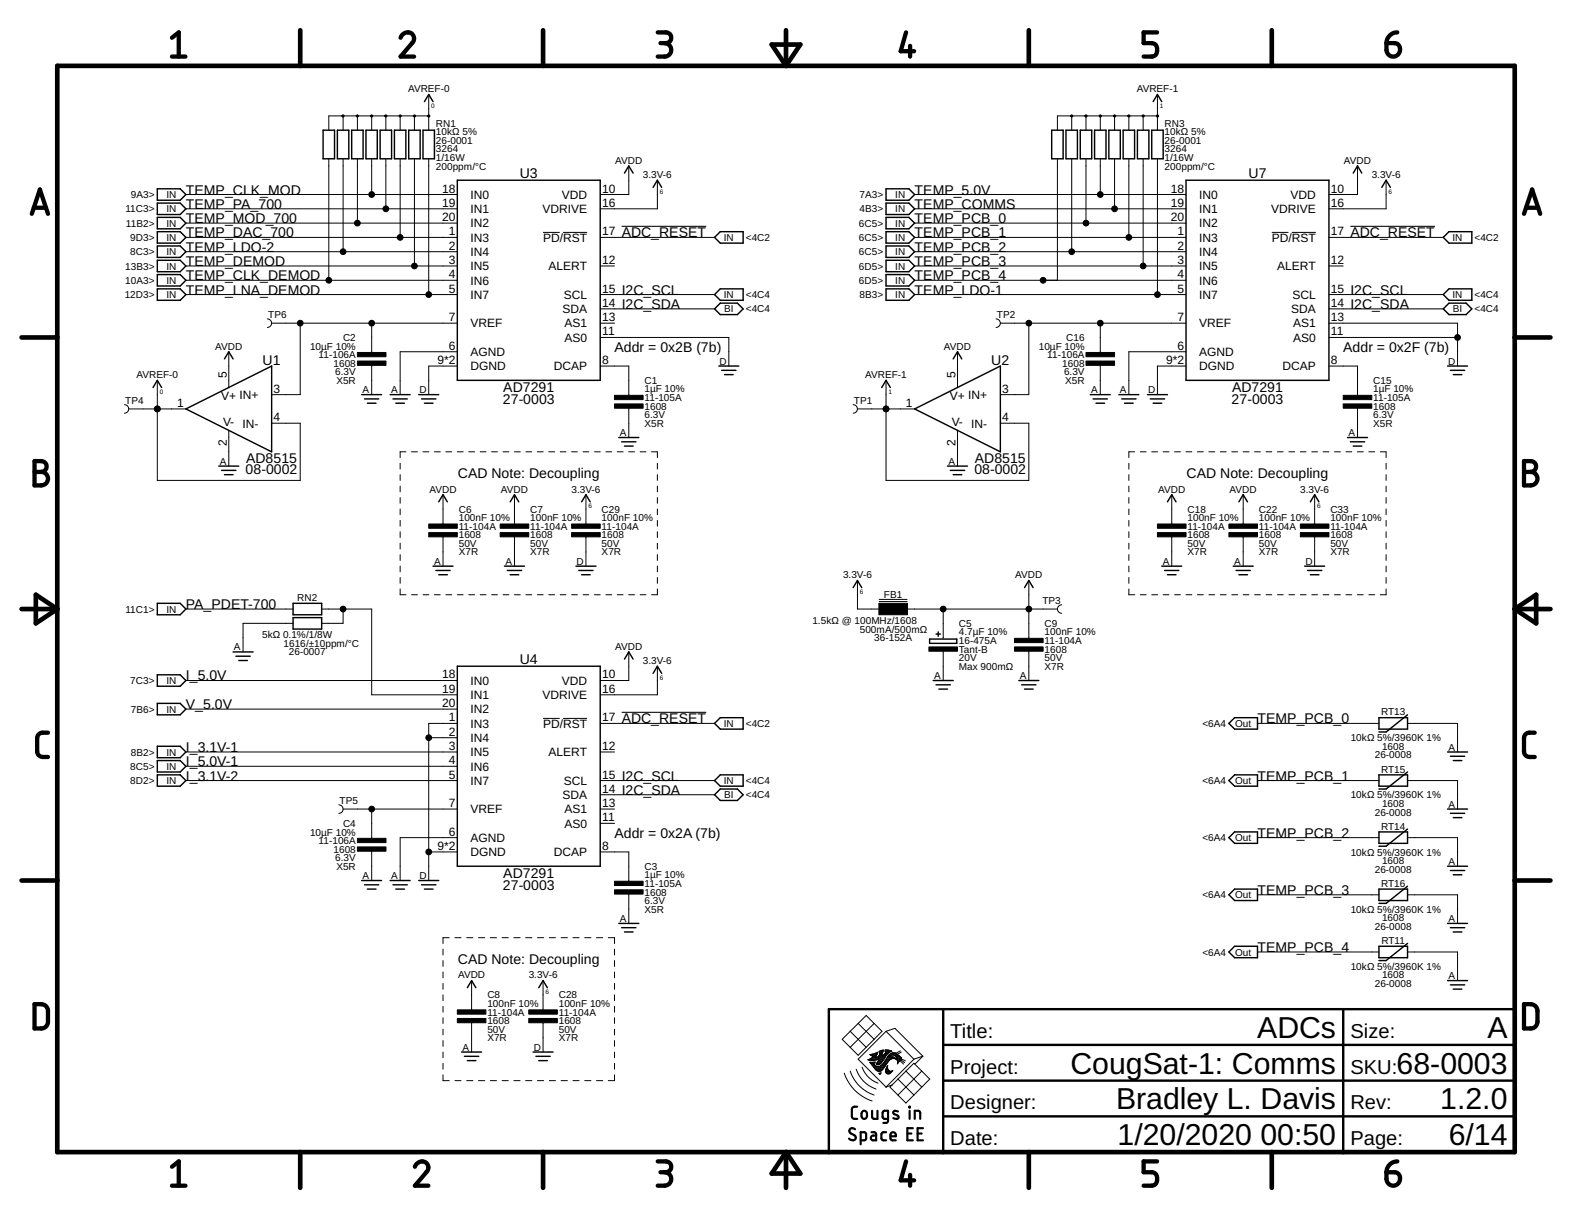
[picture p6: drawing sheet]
<svg xmlns="http://www.w3.org/2000/svg" width="279mm" height="216mm" viewBox="0 0 279 216" stroke-linecap="round" stroke-linejoin="round" font-family="sans-serif">
<g fill="none" stroke="#000" stroke-width=".18">
<path d="M76.2 16.8v6.3M205.7 16.8v6.3M33 34.6h48.3M33 37.1h48.3M33 39.6h48.3M58.4 28.2v21.6M61 20.6v2.5M61 28.2v16.5M63.5 20.6v2.5M63.5 28.2v11.4M66.1 20.6v2.5M66.1 28.2v6.4"/>
<path d="M68.6 20.6v2.5M68.6 28.2v8.9M71.1 20.6v2.5M71.1 28.2v14M73.7 20.6v2.5M73.7 28.2v19.1M76.2 28.2v24.1M76.2 20.6h-17.8v2.5M111.8 29.5v5.1h-5.1M116.8 32v5.1h-10.1M162.6 34.6h48.2M162.6 37.1h48.2"/>
<path d="M162.6 39.6h48.2M187.9 28.2v21.6M190.5 20.6v2.5M190.5 28.2v16.5M193 20.6v2.5M193 28.2v11.4M195.6 20.6v2.5M195.6 28.2v6.4M198.1 20.6v2.5M198.1 28.2v8.9M200.6 20.6v2.5M200.6 28.2v14"/>
<path d="M203.2 20.6v2.5M203.2 28.2v19.1M205.7 20.6h-17.8v2.5M205.7 28.2v24.1M241.3 29.5v5.1h-5.1M246.4 32v5.1h-10.2M33 42.2h48.3M33 44.7h48.3M33 47.3h48.3M33 49.8h48.3M33 52.3h48.3M47.5 56.7a.76 .76 0 0 1 .8 .7 .76 .76 0 0 1-.8 .8"/>
<path d="M48.3 57.4h33M53.4 57.4v12.7h-5.1M66.1 57.4v5.2M96.5 41.3h3M100.1 41.3h4.3M106.7 57.4h2.5M106.7 42.2h20.3M106.7 47.3h2.5M106.7 52.3h20.3M106.7 54.9h20.3M106.7 60h22.8v5M162.6 42.2h48.2"/>
<path d="M162.6 44.7h48.2M162.6 47.3h48.2M162.6 49.8h48.2M162.6 52.3h48.2M177 56.7a.76 .76 0 0 1 .8 .7 .76 .76 0 0 1-.8 .8M177.8 57.4h33M182.9 57.4v12.7h-5.1M195.6 57.4v5.2M226 41.3h3M229.6 41.3h4.3M236.2 57.4h22.9v7.6M236.2 42.2h20.3"/>
<path d="M236.2 47.3h2.5M236.2 52.3h20.3M236.2 54.9h20.3M236.2 60h22.9M22.1 71.9a.76 .76 0 0 1 .8 .8 .76 .76 0 0 1-.8 .7M22.9 72.7h10.1M28 67.6v17.8h25.4v-10.2h-5.1M40.7 62.5v6.4M40.7 76.5v6.3M66.1 64.9v5.2M81.3 62.5h-10.2v7.6M81.3 65h-5.1v5.1"/>
<path d="M106.7 65h5.1v5.3M111.8 72.5v5.2M151.6 71.9a.76 .76 0 0 1 .8 .8 .76 .76 0 0 1-.8 .7M152.4 72.7h10.2M157.5 67.6v17.8h25.4v-10.2h-5.1M170.2 62.5v6.4M170.2 76.5v6.3M195.6 64.9v5.2M210.8 62.5h-10.2v7.6M210.8 65h-5.1v5.1M236.2 65h5.1v5.3M241.3 72.5v5.2"/>
<path d="M71.1 82.3v1.1M71.1 84.3v1.1M71.1 86.4v1M71.1 88.4v1M71.1 90.4v1.1M71.1 92.5v1M71.1 94.5v1M71.1 96.5v1.1M71.1 98.6v1M72.2 80.3h-1.1v1M73.2 80.3h1M75.2 80.3h1"/>
<path d="M77.2 80.3h1.1M78.7 87.9v5.2M78.7 95.4v5.2M79.2 80.3h1.1M81.3 80.3h1M83.3 80.3h1M85.3 80.3h1.1M87.4 80.3h1M89.4 80.3h1M91.4 80.3h1.1M91.4 87.9v5.2M91.4 95.4v5.2"/>
<path d="M93.5 80.3h1M95.5 80.3h1M97.5 80.3h1.1M99.6 80.3h1M101.6 80.3h1M103.6 80.3h1M104.1 87.9v5.2M104.1 95.4v5.2M105.7 80.3h1M107.7 80.3h1M109.7 80.3h1M111.7 80.3h1.1"/>
<path d="M113.8 80.3h1M115.8 80.3h1v1M116.8 82.3v1.1M116.8 84.3v1.1M116.8 86.4v1M116.8 88.4v1M116.8 90.4v1.1M116.8 92.5v1M116.8 94.5v1M116.8 96.5v1.1M116.8 98.6v1M200.6 82.3v1.1"/>
<path d="M200.6 84.3v1.1M200.6 86.4v1M200.6 88.4v1M200.6 90.4v1.1M200.6 92.5v1M200.6 94.5v1M200.6 96.5v1.1M200.6 98.6v1M201.7 80.3h-1.1v1M202.7 80.3h1M204.7 80.3h1M206.7 80.3h1.1"/>
<path d="M208.3 87.9v5.2M208.3 95.4v5.2M208.8 80.3h1M210.8 80.3h1M212.8 80.3h1.1M214.9 80.3h1M216.9 80.3h1M218.9 80.3h1.1M221 80.3h1M221 87.9v5.2M221 95.4v5.2M223 80.3h1"/>
<path d="M225 80.3h1M227.1 80.3h1M229.1 80.3h1M231.1 80.3h1M233.2 80.3h1M233.7 87.9v5.2M233.7 95.4v5.2M235.2 80.3h1M237.2 80.3h1M239.2 80.3h1.1M241.3 80.3h1M243.3 80.3h1"/>
<path d="M245.3 80.3h1.1v1M246.4 82.3v1.1M246.4 84.3v1.1M246.4 86.4v1M246.4 88.4v1M246.4 90.4v1.1M246.4 92.5v1M246.4 94.5v1M246.4 96.5v1.1M246.4 98.6v1M33 108.2h19.1M52.1 110.8h-8.9v5"/>
<path d="M57.2 108.2h8.9v15.3h15.2M61 108.2v2.6h-3.8M71.1 104.6v1.1h1.1M71.1 100.6v1M71.1 102.6v1.1M73.2 105.7h1M75.2 105.7h1M77.2 105.7h1.1M79.2 105.7h1.1M81.3 105.7h1M83.3 105.7h1M85.3 105.7h1.1"/>
<path d="M87.4 105.7h1M89.4 105.7h1M91.4 105.7h1.1M93.5 105.7h1M95.5 105.7h1M97.5 105.7h1.1M99.6 105.7h1M101.6 105.7h1M103.6 105.7h1M105.7 105.7h1M107.7 105.7h1M109.7 105.7h1"/>
<path d="M111.7 105.7h1.1M111.8 115.8v5.1h-5.1M113.8 105.7h1M116.8 104.6v1.1h-1M116.8 100.6v1M116.8 102.6v1.1M116.8 118.4v5.1h-10.1M152.4 103.1v5.1h3.8M156.3 106.9h4.9M156.3 106.5h4.9M161.3 108.2h26.6M167.6 108.2v5.2"/>
<path d="M167.6 115.7v5.2M182.9 103.1v10.3M182.9 115.7v5.2M188.7 107.5a.76 .76 0 0 0-.8 .7 .76 .76 0 0 0 .8 .8M200.6 104.6v1.1h1.1M200.6 100.6v1M200.6 102.6v1.1M202.7 105.7h1M204.7 105.7h1M206.7 105.7h1.1M208.8 105.7h1M210.8 105.7h1"/>
<path d="M212.8 105.7h1.1M214.9 105.7h1M216.9 105.7h1M218.9 105.7h1.1M221 105.7h1M223 105.7h1M225 105.7h1M227.1 105.7h1M229.1 105.7h1M231.1 105.7h1M233.2 105.7h1M235.2 105.7h1"/>
<path d="M237.2 105.7h1M239.2 105.7h1.1M241.3 105.7h1M243.3 105.7h1M246.4 104.6v1.1h-1.1M246.4 100.6v1M246.4 102.6v1.1M33 120.9h48.3M33 126h48.3M33 133.6h48.3M33 136.2h48.3M33 138.7h48.3"/>
<path d="M76.2 131.1h5.1M81.3 128.5h-5.1v28M96.5 127.7h3M100.1 127.7h4.3M106.7 128.5h20.3M106.7 133.6h2.5M106.7 138.7h20.3M223.5 128.5h21.6M223.5 138.7h21.6M250.2 128.5h8.9v5.1M250.2 138.7h8.9v5.1M60.2 143a.76 .76 0 0 1 .8 .8 .76 .76 0 0 1-.8 .7"/>
<path d="M61 143.8h20.3M66.1 143.8v5.2M66.1 151.3v5.2M76.2 151.4h5.1M81.3 148.8h-10.2v7.7M106.7 151.4h5.1v5.2M106.7 143.8h2.5M106.7 141.2h20.3M106.7 146.3h2.5M111.8 158.9v5.2M223.5 148.8h21.6M223.5 159h21.6"/>
<path d="M250.2 148.8h8.9v5.1M250.2 159h8.9v5.1M78.7 168.7v1M78.7 170.7v1M78.7 172.7v1.1M78.7 174.8v1M78.7 176.8v1M78.7 178.8v1.1M79.8 166.6h-1.1v1.1M80.9 166.6h1M83 166.6h1.1M83.8 174.2v5.3"/>
<path d="M85 166.6h1.1M87.1 166.6h1.1M89.2 166.6h1.1M91.3 166.6h1.1M93.4 166.6h1.1M95.5 166.6h1.1M96.5 174.2v5.3M97.6 166.6h1.1M99.7 166.6h1.1M101.8 166.6h1.1M103.9 166.6h1.1M106 166.6h1.1"/>
<path d="M108.1 166.6h1.1v1.1M109.2 168.7v1M109.2 170.7v1M109.2 172.7v1.1M109.2 174.8v1M109.2 176.8v1M109.2 178.8v1.1M223.5 169.2h21.6M250.2 169.2h8.9v5M78.7 191v1h1.1M78.7 180.8v1.1M78.7 182.9v1"/>
<path d="M78.7 184.9v1M78.7 186.9v1.1M78.7 189v1M80.9 192h1M83 192h1.1M83.8 181.7v5.2M85 192h1.1M87.1 192h1.1M89.2 192h1.1M91.3 192h1.1M93.4 192h1.1M95.5 192h1.1"/>
<path d="M96.5 181.7v5.2M97.6 192h1.1M99.7 192h1.1M101.8 192h1.1M103.9 192h1.1M106 192h1.1M109.2 191v1h-1.1M109.2 180.8v1.1M109.2 182.9v1M109.2 184.9v1M109.2 186.9v1.1M109.2 189v1"/>
<path d="M150.1 190.7a7.7 7.7 0 0 0 4.9 4.9M151.1 190.3a6.7 6.7 0 0 0 4.3 4.3M151.1 183.3l-1.4 1.4 2.8 2.8 2.9-2.8M151.1 183.3l2.8 2.8M152.2 190a5.6 5.6 0 0 0 3.5 3.5M152.5 181.9l1.4-1.5 2.9 2.9-1.4 1.4M152.5 181.9l-1.4 1.4M152.5 181.9l2.9 2.8M153.2 189.6a4.6 4.6 0 0 0 2.9 2.9M154.3 188.3h1.7M154.5 188.4h1M154.6 188.2h2.5"/>
<path d="M154.7 188.9h.7M154.7 187.5h1.1M154.8 189h.5M154.8 188h2.4M154.9 189.1h.4M154.9 187.6h.8M155 187.3h.9M155 188l-.8 .3 .8 .2 1.3-.3-.4 .7M155 189.2h.4M155 187.9h.7M155.1 189.4h.5M155.1 187.8l-.1 .2"/>
<path d="M155.1 187.7h.6M155.1 187.8h.6M155.2 189.5h.6M155.2 188.8h.3M155.2 189.6h2M155.3 189.7h1.8M155.4 181.9l-4.3 4.2M155.4 187.2h.6M155.4 188.9l.2-.2-1 .1a4 4 0 0 0 1.6 1.6l.4-.1M155.4 188.9l-.1 .1v.1M155.4 189.8h1.7M155.5 189.9h1.5"/>
<path d="M155.6 190.1h1.3M155.7 187.1h.3M155.7 187.9h1.6M155.7 190.2h1M155.7 187.6v.4M155.7 189h.8M155.8 189.1h.6M155.9 188.9h.7M155.9 190.3h.7M155.9 187h.1M156 187v.3l-.3 .3M156 187l-1.4 .4 .6 .3-.1 .1"/>
<path d="M156 188.8h.7M156 187.8h1.4M156 188.6h.8M156.1 188.5h.8M156.1 187.7h1.3M156.2 188.4h.8M156.2 187.6l-.5 .4M156.2 188.3h.9M156.2 187.6h.6M156.3 186.9h.7M156.3 190.8h.2M156.3 187.1h.5"/>
<path d="M156.3 187h.5M156.3 187.5h.5M156.4 187.3h.4M156.4 190.9h.1M156.4 189.5h.9M156.4 187.2h.4M156.4 186.8h.6M156.5 190.8l-.1 .1M156.6 190.6h.1M156.6 189.4h.8M156.6 190.6l-.4 .1 .2 .2M156.6 190.6l-.1 .2"/>
<path d="M156.7 189.2h.8M156.8 186.6h.2M156.8 187.2v.3M156.8 189.1h.7M156.9 187.6h.6M157 189h.6M157 186.9h-.2v.3M157 186.9v-.3l-.7 .2v.4l.1-.1-.2 .5M157 188.9h.7M157 187.5h.6M157.1 188.8h.7M157.2 187.3h.5"/>
<path d="M157.2 188.6h.7M157.3 187.2h.5M157.3 188.5h.7M157.3 186.8h1.1M157.3 186.6h.7M157.3 189.5l-.7 .8M157.4 188.4h.7M157.4 187.1h.5M157.4 190.4h1.1M157.4 190.3h.7M157.4 190.2v.3l.2 .3M157.4 190.2h.5"/>
<path d="M157.4 187h.7M157.4 190.5h1M157.4 190.1h.4M157.4 188.3h.8M157.5 190l-.1 .2M157.5 186.9h.8M157.5 183.3l4.9 4.9M157.5 183.3l-5 4.9 5 5M157.5 183.3l1.6-.6 4.9 5M157.5 189.9h.3M157.5 190.6h.8M157.5 188.2h1"/>
<path d="M157.5 189.8v.2M157.5 189.8h.3M157.6 189.7h.1M157.6 187.5l-1.1 1.5a.48 .48 0 0 1-.8 0l.2-.1M157.6 188h1.5M157.6 189.6l.2-.2v.7M157.6 189.6l-.1 .2M157.6 189.6h.1M157.6 190.8h.5M157.6 187.9h1.4M157.7 189.5h.1M157.7 188.9l-.4 .6"/>
<path d="M157.7 187.8h1M157.7 187.8a2.93 2.93 0 0 1-1.6 1.7h-.2l-.6-.4M157.8 187.2l-.2 .3M157.8 187.2l.7-.4-1.2-.2a.79 .79 0 0 1-.5 1v-.1M157.8 187.7h.4M157.8 190.1l.1 .1M157.9 190.2l.3 .2 .4-.1M157.9 187.6h.4M158 187.5h.6M158 187.5l-.3 .3M158.1 188.4l-.4 .5M158.1 187.3h1.4"/>
<path d="M158.2 190.8h-.6M158.3 187.2h1M158.5 190.4l-.3 .4M158.5 187.1h.6M158.6 190.3l.1-.1-.2 .2M158.6 190.3h.1M158.7 187.5h.9M159 187.6h.8M159.2 187.7h.7M159.2 188.2h.1M159.2 187.7l.2 .3M159.2 187.7l-.3-.2a.71 .71 0 0 0-.8 .3h.6l.6 .4-.6-.1-.6 .3"/>
<path d="M159.2 187.1h-.6l-.6 .4M159.2 187.1l.8 .7M159.3 187.8h.8M159.3 188.2l.2 .2M159.3 188.2h.1M159.3 188.3h.8M159.3 187.9h.9M159.4 188h.8M159.4 188v.2h-.1M159.4 188.2h.8M159.5 188.4h.5M159.5 188.4l.1 .5"/>
<path d="M159.5 188.5h.5M159.6 188.9l-.1 .2M159.6 188.6h.2M159.6 188.9h.1M159.6 191.7l2.8 2.9M159.6 188.8h.1M159.9 188.6l-.3 .3M160 188.5l.6 .6M160 188.5l-.1 .1M160 186.7l-.8 .5M160 187.8l.2 .1M160.1 188.3l.7 .5"/>
<path d="M160.2 188.2l.7 .3M160.2 186.9l-.7 .5M160.2 187.9l-.2 .6M161 190.3l1.4-1.4 2.8 2.8-1.4 1.5M161 190.3l-2.8 2.9 2.8 2.8 1.4-1.4M161 190.3l2.8 2.9M162.4 188.2l-4.9 5 1-.4M163.8 193.2l-1.4 1.4M163.8 190.3l-4.2 4.3M164 187.7l-1.6 .5M164 187.7l-1.4 1.4"/>
</g>
<path d="M110.5 40.2h15M240 40.2h15M110.5 126.6h15" fill="none" stroke="#000" stroke-width=".19"/>
<g fill="none" stroke="#000" stroke-width=".83">
<path d="M10.2 11.7h259v193h-259zM53.4 5.4v6.3M96.5 5.4v6.3M137.2 7.9h5l-2.5 3.8zM139.7 5.4v6.3M182.9 5.4v6.3M226 5.4v6.3M3.8 60h6.4M269.2 60h6.4M3.8 108.2h6.4M6.4 105.7l3.8 2.5-3.8 2.6zM269.2 108.2h6.4"/>
<path d="M269.2 108.2l3.8-2.5v5.1zM3.8 156.5h6.4M269.2 156.5h6.4M53.4 204.7v6.4M96.5 204.7v6.4M139.7 204.7v6.4M139.7 204.7l2.5 3.8h-5zM182.9 204.7v6.4M226 204.7v6.4"/>
</g>
<g fill="none" stroke="#000" stroke-width=".76">
<path d="M30.6 6.7l1.2-.9v4.3M30.6 10.1h2.4M71.2 6.7a1.18 1.18 0 0 1 1.6-.9 1.18 1.18 0 0 1 .6 1.7l-2.2 2.6h2.4M116.9 5.8h1.4a.95 .95 0 0 1 1 .9 .95 .95 0 0 1-1 1h-.9M118.1 7.7a1.2 1.2 0 0 1 1.2 1.2 1.2 1.2 0 0 1-1.2 1.2h-1.2M161 5.8l-.9 3.3h2.4M161.8 8.1v2M205.7 5.8h-2.4v1.9h1.4a1.22 1.22 0 0 1 1 1.2 1.22 1.22 0 0 1-1 1.2h-1.4M246.4 7.7h1.5a1.2 1.2 0 0 1 .9 1.3 1.2 1.2 0 0 1-1.2 1 1.2 1.2 0 0 1-1.2-1.1zM248.3 5.8a1.92 1.92 0 0 0-1.9 1.9M5.7 38l1.4-4.3 1.4 4.3M6 36.9h2.2"/>
<path d="M270.9 38l1.4-4.3 1.4 4.3M271.2 36.9h2.2M6.1 81.9h1.2a.96 .96 0 0 1 1 1 .96 .96 0 0 1-1 1 1.2 1.2 0 0 1 1.2 1.2 1.2 1.2 0 0 1-1.2 1.2h-1.2zM6.1 83.9h1.2M270.9 81.9h1.2a.96 .96 0 0 1 .9 1 .96 .96 0 0 1-.9 1 1.2 1.2 0 0 1 1.2 1.2 1.2 1.2 0 0 1-1.2 1.2h-1.2zM270.9 83.9h1.2M8.5 130.2a1.65 1.65 0 0 0-1.6 .3l-.3 .6v2.4a1.01 1.01 0 0 0 1 1h.9M272.8 130.2a1.65 1.65 0 0 0-1.7 .3l-.2 .6v2.7l.2 .4a1.71 1.71 0 0 0 1.7 .3M6.1 178.4a2.43 2.43 0 0 1 2 .3l.3 .4 .1 .5v2.2l-.4 .7a2.35 2.35 0 0 1-2 .3zM270.9 178.4a2.43 2.43 0 0 1 1.9 .3l.3 .4 .2 .5-.1 2.2-.4 .7a2.35 2.35 0 0 1-1.9 .3zM30.6 207.3l1.2-.9v4.3M30.6 210.7h2.4"/>
<path d="M73.7 207.3a1.19 1.19 0 0 1 1.5-.9 1.19 1.19 0 0 1 .9 1.5l-2.4 2.8h2.4M116.9 206.4h1.4a.96 .96 0 0 1 1 .9 .96 .96 0 0 1-1 1h-.9M118.1 208.3a1.2 1.2 0 0 1 1.2 1.2 1.2 1.2 0 0 1-1.2 1.2h-1.2M161 206.4l-.9 3.3h2.4M161.8 208.8v1.9M205.7 206.4h-2.4v1.9h1.4a1.22 1.22 0 0 1 1 1.2 1.22 1.22 0 0 1-1 1.2h-1.4M246.4 208.3h1.5a1.2 1.2 0 0 1 .9 1.3 1.2 1.2 0 0 1-1.2 1.1 1.2 1.2 0 0 1-1.2-1.2zM248.3 206.4a1.95 1.95 0 0 0-1.9 1.9"/>
</g>
<path d="M167.6 179.3v25.4M238.7 179.3v25.4M269.2 179.3h-121.9v25.4M167.6 198.4h101.6M167.6 192h101.6M167.6 185.7h101.6" fill="none" stroke="#000" stroke-width=".42"/>
<g fill="none" stroke="#000" stroke-width=".38">
<path d="M152.4 196.7h-.5a.47 .47 0 0 0-.5 .4l.1 1.5 .2 .2h.7M153.2 197.5l.5-.1a.81 .81 0 0 1 0 1.4h-.3l-.2-.3-.1-.6zM155 197.4v1.2l.4 .2h.6v-1.4M157.8 198.8h-.7l-.2-.2v-.9l.2-.3h.7v1.8l-.2 .3h-.6M159.6 197.5a.54 .54 0 0 0-.9 .1l.1 .3 .9 .4v.4a.75 .75 0 0 1-.9 0M161.6 196.7h.1v.1h-.1zM161.7 197.4v1.4M162.6 198.8v-1.4l.8 .1 .2 1.3M152 200.7a.54 .54 0 0 0-.8-.1 .54 .54 0 0 0 0 .8l.7 .3a.49 .49 0 0 1 .1 .7 .49 .49 0 0 1-.6 .2l-.5-.3M153 202.6h.7l.2-.2v-1l-.2-.2h-.7v2.1M154.9 201.2h.6l.2 .2v1.2h-.5a.42 .42 0 0 1-.4-.4 .42 .42 0 0 1 .4-.4h.5M157.5 201.2h-.6l-.2 .3 .1 1 .7 .1"/>
<path d="M158.3 201.9h.9a.5 .5 0 0 0-.3-.7 .5 .5 0 0 0-.6 .5l.1 .8 .8 .1M161.3 201.4h.7M162.2 200.5h-.9v2.1h.9M163.1 201.4h.7M164 200.5h-.9v2.1h.9"/>
</g>
<g fill="none" stroke="#000" stroke-width=".25">
<path d="M75.4 18.1l.8-1.3 .8 1.3M205 18.1l.7-1.3 .8 1.3M28 36.1h4l1 1-1 1h-4zM28 33.5h4l1 1.1-1 1h-4zM28 38.6h4l1 1-1 1.1h-4zM57.4 23.1h2.1v5.1h-2.1zM60 23.1h2v5.1h-2zM62.5 23.1h2v5.1h-2zM65 23.1h2.1v5.1h-2.1zM67.6 23.1h2v5.1h-2zM70.1 23.1h2v5.1h-2zM72.6 23.1h2.1v5.1h-2.1z"/>
<path d="M75.2 23.1h2v5.1h-2zM81.3 32h25.4v35.6h-25.4zM111 30.8l.8-1.3 .7 1.3M116.1 33.3l.7-1.3 .8 1.3M157.5 36.1h4l1.1 1-1.1 1h-4zM157.5 33.5h4l1.1 1.1-1.1 1h-4zM157.5 38.6h4l1.1 1-1.1 1.1h-4zM186.9 23.1h2.1v5.1h-2.1zM189.5 23.1h2v5.1h-2zM192 23.1h2v5.1h-2zM194.5 23.1h2.1v5.1h-2.1zM197.1 23.1h2v5.1h-2z"/>
<path d="M199.6 23.1h2.1v5.1h-2.1zM202.2 23.1h2v5.1h-2zM204.7 23.1h2v5.1h-2zM210.8 32h25.4v35.6h-25.4zM240.5 30.8l.8-1.3 .7 1.3M245.6 33.3l.8-1.3 .7 1.3M28 41.2h4l1 1-1 1h-4zM28 51.3h4l1 1-1 1.1h-4zM28 43.7h4l1 1-1 1h-4zM28 46.2h4l1 1.1-1 1h-4zM28 48.8h4l1 1-1 1h-4zM128 41.2h4.1v2h-4.1l-1-1z"/>
<path d="M128 51.3h4.1v2.1h-4.1l-1-1.1zM128 53.9h3.1l1 1-1 1h-3.1l-1-1zM157.5 41.2h4l1.1 1-1.1 1h-4zM157.5 51.3h4l1.1 1-1.1 1.1h-4zM157.5 43.7h4l1.1 1-1.1 1h-4zM157.5 46.2h4l1.1 1.1-1.1 1h-4zM157.5 48.8h4l1.1 1-1.1 1h-4zM256.5 42.2l1-1h4.1v2h-4.1zM256.5 52.3l1-1h4.1v2.1h-4.1zM256.5 54.9l1-1h3.1l1 1-1 1h-3.1zM27.2 68.9l.8-1.3 .7 1.3M33 72.7l15.3-7.7v15.3z"/>
<path d="M39.9 63.8l.8-1.3 .7 1.3M64.3 70.1h3.5M64.8 70.9h2.5M65.3 71.6h1.5M69.3 70.1h3.6M69.8 70.9h2.6M70.4 71.6h1.5M74.4 70.1h3.6M74.9 70.9h2.6M75.4 71.6h1.6M110 77.7h3.5M110.5 78.5h2.5"/>
<path d="M111 79.3h1.5M127.8 65h3.5M128.3 65.8h2.5M128.8 66.6h1.5M156.7 68.9l.8-1.3 .7 1.3M162.6 72.7l15.2-7.7v15.3zM169.4 63.8l.8-1.3 .7 1.3M193.8 70.1h3.5M194.3 70.9h2.5M194.8 71.6h1.5M198.9 70.1h3.5M199.4 70.9h2.5"/>
<path d="M199.9 71.6h1.5M203.9 70.1h3.6M204.4 70.9h2.6M205 71.6h1.5M239.5 77.7h3.6M240 78.5h2.5M240.5 79.3h1.5M257.3 65h3.5M257.8 65.8h2.5M258.3 66.6h1.5M38.9 82.8h3.5M39.4 83.6h2.5"/>
<path d="M39.9 84.3h1.5M78 89.2l.7-1.3 .8 1.3M90.7 89.2l.7-1.3 .8 1.3M103.4 89.2l.7-1.3 .8 1.3M168.4 82.8h3.6M168.9 83.6h2.5M169.4 84.3h1.5M207.5 89.2l.8-1.3 .7 1.3M220.2 89.2l.8-1.3 .7 1.3M232.9 89.2l.8-1.3 .7 1.3M28 107.2h4l1 1-1 1h-4zM28 119.9h4l1 1-1 1h-4z"/>
<path d="M41.4 115.8h3.6M41.9 116.6h2.6M42.4 117.4h1.6M52.1 107.2h5.1v2h-5.1zM52.1 109.7h5.1v2.1h-5.1zM77 100.6h3.5M77.5 101.4h2.5M78 102.1h1.5M81.3 118.4h25.4v35.5h-25.4zM89.7 100.6h3.5M90.2 101.4h2.5M90.7 102.1h1.5"/>
<path d="M102.4 100.6h3.5M102.9 101.4h2.5M103.4 102.1h1.5M111 117.1l.8-1.3 .7 1.3M116.1 119.7l.7-1.3 .8 1.3M151.6 104.4l.8-1.3 .8 1.3M165.2 113.6h4.9v.7h-4.9zM166.4 112.7h.7M166.8 112.3v.8M182.1 104.4l.8-1.3 .7 1.3M206.5 100.6h3.5M207 101.4h2.5"/>
<path d="M207.5 102.1h1.5M219.2 100.6h3.5M219.7 101.4h2.5M220.2 102.1h1.5M231.9 100.6h3.5M232.4 101.4h2.5M232.9 102.1h1.5M28 137.7h4l1 1-1 1h-4zM28 125h4l1 1-1 1h-4zM28 132.6h4l1 1-1 1h-4zM28 135.1h4l1 1.1-1 1h-4zM127 138.7l1-1h4.1v2h-4.1z"/>
<path d="M128 127.5h4.1v2.1h-4.1l-1-1.1zM165.9 120.9h3.5M166.4 121.7h2.5M166.9 122.4h1.5M181.1 120.9h3.5M181.6 121.7h2.5M182.1 122.4h1.5M219.4 127.5h4.1v2.1h-4.1l-1-1.1zM219.4 137.7h4.1v2h-4.1l-1-1zM245.1 127.5h5.1v2.1h-5.1zM245.1 137.7h5.1v2h-5.1zM250.2 137.2l-3.8 3h-1.3"/>
<path d="M250.2 127l-3.8 3.1h-1.3M257.3 133.6h3.5M257.8 134.4h2.5M258.3 135.1h1.5M64.3 156.5h3.5M64.8 157.2h2.5M65.3 158h1.5M69.3 156.5h3.6M69.8 157.2h2.6M70.4 158h1.5M74.4 156.5h3.6M74.9 157.2h2.6"/>
<path d="M75.4 158h1.6M127 141.2l1-1h3.1l1 1-1 1h-3.1zM218.4 148.8l1-1h4.1v2.1h-4.1zM219.4 158h4.1v2h-4.1l-1-1zM245.1 158h5.1v2h-5.1zM245.1 147.8h5.1v2.1h-5.1zM250.2 147.3l-3.8 3.1h-1.3M250.2 157.5l-3.8 3h-1.3M257.3 153.9h3.5M257.3 143.8h3.5M257.8 144.5h2.5M257.8 154.7h2.5"/>
<path d="M258.3 145.3h1.5M258.3 155.4h1.5M83.1 175.5l.7-1.3 .8 1.3M95.8 175.5l.7-1.3 .8 1.3M110 164.1h3.5M110.5 164.8h2.5M111 165.6h1.5M218.4 169.2l1-1.1h4.1v2.1h-4.1zM245.1 168.1h5.1v2.1h-5.1zM250.2 167.6l-3.8 3.1h-1.3M257.3 164.1h3.5M257.3 174.2h3.5"/>
<path d="M257.8 164.8h2.5M257.8 175h2.5M258.3 165.6h1.5M258.3 175.8h1.5M82 186.9h3.6M82.5 187.7h2.6M83.1 188.5h1.5M94.7 186.9h3.6M95.2 187.7h2.6M95.8 188.5h1.5"/>
</g>
<g fill="#000" stroke="#000" stroke-width=".18">
<path d="M63.5 62.6h5.1v.8h-5.1zM63.5 64.2h5.1v.7h-5.1zM109.2 70.3h5.1v.7h-5.1zM109.2 71.8h5.1v.7h-5.1zM193 62.6h5.1v.8h-5.1zM193 64.2h5.1v.7h-5.1zM238.7 70.3h5.1v.7h-5.1zM238.7 71.8h5.1v.7h-5.1zM76.2 93.1h5.1v.8h-5.1zM76.2 94.6h5.1v.8h-5.1zM88.9 93.1h5.1v.8h-5.1zM88.9 94.6h5.1v.8h-5.1z"/>
<path d="M101.6 93.1h5.1v.8h-5.1zM101.6 94.6h5.1v.8h-5.1zM205.7 93.1h5.1v.8h-5.1zM205.7 94.6h5.1v.8h-5.1zM218.4 93.1h5.1v.8h-5.1zM218.4 94.6h5.1v.8h-5.1zM231.1 93.1h5.1v.8h-5.1zM231.1 94.6h5.1v.8h-5.1zM156.2 107.2h5.1v2h-5.1zM165.1 115h5.1v.7h-5.1zM180.3 113.4h5.1v.8h-5.1zM180.3 115h5.1v.7h-5.1z"/>
<path d="M63.5 149h5.1v.7h-5.1zM63.5 150.5h5.1v.8h-5.1zM109.2 156.6h5.1v.8h-5.1zM109.2 158.1h5.1v.8h-5.1zM81.3 179.5h5.1v.7h-5.1zM94 179.5h5.1v.7h-5.1zM81.3 181h5.1v.7h-5.1zM94 181h5.1v.7h-5.1z"/>
</g>
<g fill="#000" stroke="#000" stroke-width=".18">
<path d="M60.8 20.5h.3v.2h-.3v-.1h.2h-.2z" fill-rule="evenodd"/>
<path d="M63.4 20.5h.2v.2h-.2l-.1-.1h.3h-.3z" fill-rule="evenodd"/>
<path d="M65.9 20.5h.3v.2h-.3l-.1-.1h.3h-.3z" fill-rule="evenodd"/>
<path d="M68.5 20.5h.2v.2h-.2l-.1-.1h.2h-.2z" fill-rule="evenodd"/>
<path d="M71 20.5h.3v.2h-.3l-.1-.1h.3h-.3z" fill-rule="evenodd"/>
<path d="M73.5 20.5h.3v.2h-.3v-.1h.2h-.2z" fill-rule="evenodd"/>
<path d="M76.1 20.5h.2v.2h-.2l-.1-.1h.3h-.3z" fill-rule="evenodd"/>
<path d="M190.4 20.5h.2v.2h-.2l-.1-.1h.2h-.2z" fill-rule="evenodd"/>
<path d="M192.9 20.5h.3v.2h-.3l-.1-.1h.3h-.3z" fill-rule="evenodd"/>
<path d="M195.4 20.5h.3v.2h-.3v-.1h.2h-.2z" fill-rule="evenodd"/>
<path d="M198 20.5h.2v.2h-.2l-.1-.1h.3h-.3z" fill-rule="evenodd"/>
<path d="M200.5 20.5h.3v.2h-.3l-.1-.1h.3h-.3z" fill-rule="evenodd"/>
<path d="M203.1 20.5h.2v.2h-.2l-.1-.1h.2h-.2z" fill-rule="evenodd"/>
<path d="M205.6 20.5h.3v.2h-.3l-.1-.1h.3h-.3z" fill-rule="evenodd"/>
<circle cx="63.5" cy="39.6" r=".51"/>
<circle cx="66.1" cy="34.6" r=".51"/>
<circle cx="68.6" cy="37.1" r=".51"/>
<circle cx="193" cy="39.6" r=".51"/>
<circle cx="195.6" cy="34.6" r=".51"/>
<circle cx="198.1" cy="37.1" r=".51"/>
<circle cx="53.4" cy="57.4" r=".51"/>
<circle cx="58.4" cy="49.8" r=".51"/>
<circle cx="61" cy="44.7" r=".51"/>
<circle cx="66.1" cy="57.4" r=".51"/>
<circle cx="71.1" cy="42.2" r=".51"/>
<circle cx="73.7" cy="47.3" r=".51"/>
<circle cx="76.2" cy="52.3" r=".51"/>
<circle cx="182.9" cy="57.4" r=".51"/>
<circle cx="185.4" cy="49.8" r=".51"/>
<circle cx="190.5" cy="44.7" r=".51"/>
<circle cx="195.6" cy="57.4" r=".51"/>
<circle cx="200.6" cy="42.2" r=".51"/>
<circle cx="203.2" cy="47.3" r=".51"/>
<circle cx="205.7" cy="52.3" r=".51"/>
<circle cx="259.1" cy="60" r=".51"/>
<circle cx="28" cy="72.7" r=".51"/>
<circle cx="157.5" cy="72.7" r=".51"/>
<circle cx="61" cy="108.2" r=".51"/>
<circle cx="167.6" cy="108.2" r=".51"/>
<circle cx="182.9" cy="108.2" r=".51"/>
<circle cx="76.2" cy="131.1" r=".51"/>
<circle cx="66.1" cy="143.8" r=".51"/>
<circle cx="76.2" cy="151.4" r=".51"/>
</g>
<g font-size="5.4">
<text x="223.5" y="184.4">ADCs</text>
<text x="264.4" y="184.4">A</text>
<text x="190.3" y="190.8">CougSat-1: Comms</text>
<text x="248.2" y="190.8">68-0003</text>
<text x="198.4" y="197.1">Bradley L. Davis</text>
<text x="256" y="197.1">1.2.0</text>
<text x="198.6" y="203.5">1/20/2020</text>
<text x="224" y="203.5">00:50</text>
<text x="257.5" y="203.5">6/14</text>
</g>
<g font-size="3.6">
<text x="168.9" y="184.4">Title:</text>
<text x="240" y="184.4">Size:</text>
<text x="168.9" y="190.8">Project:</text>
<text x="240" y="190.8">SKU:</text>
<text x="168.9" y="197.1">Designer:</text>
<text x="240" y="197.1">Rev:</text>
<text x="168.9" y="203.5">Date:</text>
<text x="240" y="203.5">Page:</text>
</g>
<g font-size="2.5">
<text x="33" y="34.6">TEMP_CLK_MOD</text>
<text x="92.4" y="31.7">U3</text>
<text x="162.6" y="34.6">TEMP_5.0V</text>
<text x="221.9" y="31.7">U7</text>
<text x="33" y="37.1">TEMP_PA_700</text>
<text x="33" y="39.7">TEMP_MOD_700</text>
<text x="162.6" y="39.7">TEMP_PCB_0</text>
<text x="162.6" y="37.1">TEMP_COMMS</text>
<text x="33" y="42.2">TEMP_DAC_700</text>
<text x="33" y="47.3">TEMP_DEMOD</text>
<text x="33" y="44.7">TEMP_LDO-2</text>
<text x="110.5" y="42.2">ADC_RESET</text>
<text x="162.6" y="42.2">TEMP_PCB_1</text>
<text x="162.6" y="44.7">TEMP_PCB_2</text>
<text x="162.6" y="47.3">TEMP_PCB_3</text>
<text x="240" y="42.2">ADC_RESET</text>
<text x="33" y="49.8">TEMP_CLK_DEMOD</text>
<text x="33" y="52.3">TEMP_LNA_DEMOD</text>
<text x="110.5" y="52.3">I2C_SCL</text>
<text x="162.6" y="52.3">TEMP_LDO-1</text>
<text x="162.6" y="49.8">TEMP_PCB_4</text>
<text x="240" y="52.3">I2C_SCL</text>
<text x="110.5" y="54.9">I2C_SDA</text>
<text x="240" y="54.9">I2C_SDA</text>
<text x="46.7" y="64.9">U1</text>
<text x="109.2" y="62.5">Addr = 0x2B (7b)</text>
<text x="176.2" y="64.9">U2</text>
<text x="238.7" y="62.5">Addr = 0x2F (7b)</text>
<text x="89.4" y="71.8">27-0003</text>
<text x="89.5" y="69.7">AD7291</text>
<text x="218.9" y="71.8">27-0003</text>
<text x="219" y="69.7">AD7291</text>
<text x="43.7" y="82.2">AD8515</text>
<text x="173.3" y="82.2">AD8515</text>
<text x="43.7" y="84.2">08-0002</text>
<text x="81.4" y="85">CAD Note: Decoupling</text>
<text x="173.2" y="84.2">08-0002</text>
<text x="210.9" y="85">CAD Note: Decoupling</text>
<text x="33" y="108.2">PA_PDET-700</text>
<text x="92.4" y="118">U4</text>
<text x="33" y="126">V_5.0V</text>
<text x="33" y="120.9">I_5.0V</text>
<text x="110.5" y="128.5">ADC_RESET</text>
<text x="223.5" y="128.5">TEMP_PCB_0</text>
<text x="33" y="133.6">I_3.1V-1</text>
<text x="33" y="136.2">I_5.0V-1</text>
<text x="33" y="138.7">I_3.1V-2</text>
<text x="110.5" y="141.2">I2C_SDA</text>
<text x="110.5" y="138.7">I2C_SCL</text>
<text x="223.5" y="138.7">TEMP_PCB_1</text>
<text x="109.2" y="148.9">Addr = 0x2A (7b)</text>
<text x="223.5" y="148.9">TEMP_PCB_2</text>
<text x="89.4" y="158.1">27-0003</text>
<text x="89.5" y="156.1">AD7291</text>
<text x="223.5" y="159">TEMP_PCB_3</text>
<text x="81.4" y="171.3">CAD Note: Decoupling</text>
<text x="223.5" y="169.2">TEMP_PCB_4</text>
</g>
<g font-size="2.1">
<text x="78.6" y="34.2">18</text>
<text x="83.6" y="35.3">IN0</text>
<text x="99.8" y="35.3">VDD</text>
<text x="107" y="34.2">10</text>
<text x="208.1" y="34.2">18</text>
<text x="213.1" y="35.3">IN0</text>
<text x="229.4" y="35.3">VDD</text>
<text x="236.6" y="34.2">10</text>
<text x="78.6" y="36.8">19</text>
<text x="78.6" y="39.3">20</text>
<text x="79.7" y="41.8">1</text>
<text x="83.6" y="37.9">IN1</text>
<text x="83.6" y="40.4">IN2</text>
<text x="96.4" y="37.9">VDRIVE</text>
<text x="107" y="36.8">16</text>
<text x="107" y="41.8">17</text>
<text x="208.1" y="36.8">19</text>
<text x="208.1" y="39.3">20</text>
<text x="209.3" y="41.8">1</text>
<text x="213.1" y="37.9">IN1</text>
<text x="213.1" y="40.4">IN2</text>
<text x="225.9" y="37.9">VDRIVE</text>
<text x="236.6" y="36.8">16</text>
<text x="236.6" y="41.8">17</text>
<text x="79.7" y="44.4">2</text>
<text x="79.7" y="46.9">3</text>
<text x="83.6" y="43">IN3</text>
<text x="83.6" y="45.5">IN4</text>
<text x="96.5" y="43">PD/RST</text>
<text x="107" y="46.9">12</text>
<text x="209.3" y="44.4">2</text>
<text x="209.3" y="46.9">3</text>
<text x="213.1" y="43">IN3</text>
<text x="213.1" y="45.5">IN4</text>
<text x="226" y="43">PD/RST</text>
<text x="236.6" y="46.9">12</text>
<text x="79.7" y="49.5">4</text>
<text x="79.7" y="52">5</text>
<text x="83.6" y="48">IN5</text>
<text x="83.6" y="50.6">IN6</text>
<text x="83.6" y="53.1">IN7</text>
<text x="97.5" y="48">ALERT</text>
<text x="100.2" y="53.1">SCL</text>
<text x="107" y="52">15</text>
<text x="209.3" y="49.5">4</text>
<text x="209.3" y="52">5</text>
<text x="213.1" y="48">IN5</text>
<text x="213.1" y="50.6">IN6</text>
<text x="213.1" y="53.1">IN7</text>
<text x="227" y="48">ALERT</text>
<text x="229.7" y="53.1">SCL</text>
<text x="236.6" y="52">15</text>
<text x="79.7" y="57.1">7</text>
<text x="83.6" y="58.2">VREF</text>
<text x="100" y="55.7">SDA</text>
<text x="100.3" y="58.2">AS1</text>
<text x="107" y="57.1">13</text>
<text x="107" y="54.5">14</text>
<text x="107" y="59.6">11</text>
<text x="209.3" y="57.1">7</text>
<text x="213.1" y="58.2">VREF</text>
<text x="229.5" y="55.7">SDA</text>
<text x="229.8" y="58.2">AS1</text>
<text x="236.6" y="57.1">13</text>
<text x="236.6" y="54.5">14</text>
<text x="236.6" y="59.6">11</text>
<text x="77.7" y="64.7">9*2</text>
<text x="79.7" y="62.2">6</text>
<text x="83.6" y="65.8">DGND</text>
<text x="83.6" y="63.3">AGND</text>
<text x="98.4" y="65.8">DCAP</text>
<text x="100.3" y="60.7">AS0</text>
<text x="107" y="64.7">8</text>
<text x="207.3" y="64.7">9*2</text>
<text x="209.3" y="62.2">6</text>
<text x="213.1" y="65.8">DGND</text>
<text x="213.1" y="63.3">AGND</text>
<text x="227.9" y="65.8">DCAP</text>
<text x="229.8" y="60.7">AS0</text>
<text x="236.6" y="64.7">8</text>
<text x="39.3" y="71.1">V+ IN+</text>
<text x="40.3" y="67.2" transform="rotate(-90 40.3 67.2)">5</text>
<text x="48.6" y="69.8">3</text>
<text x="168.8" y="71.1">V+ IN+</text>
<text x="169.8" y="67.2" transform="rotate(-90 169.8 67.2)">5</text>
<text x="178.1" y="69.8">3</text>
<text x="31.5" y="72.3">1</text>
<text x="39.6" y="75.7">V- IN-</text>
<text x="48.6" y="74.8">4</text>
<text x="161" y="72.3">1</text>
<text x="169.2" y="75.7">V- IN-</text>
<text x="178.1" y="74.8">4</text>
<text x="40.3" y="79.3" transform="rotate(-90 40.3 79.3)">2</text>
<text x="169.8" y="79.3" transform="rotate(-90 169.8 79.3)">2</text>
<text x="78.6" y="120.6">18</text>
<text x="78.6" y="123.1">19</text>
<text x="78.6" y="125.6">20</text>
<text x="83.6" y="121.7">IN0</text>
<text x="83.6" y="124.2">IN1</text>
<text x="96.4" y="124.2">VDRIVE</text>
<text x="99.8" y="121.7">VDD</text>
<text x="107" y="123.1">16</text>
<text x="107" y="120.6">10</text>
<text x="79.7" y="128.2">1</text>
<text x="79.7" y="130.7">2</text>
<text x="83.6" y="126.8">IN2</text>
<text x="83.6" y="129.3">IN3</text>
<text x="83.6" y="131.8">IN4</text>
<text x="96.5" y="129.3">PD/RST</text>
<text x="107" y="128.2">17</text>
<text x="79.7" y="133.3">3</text>
<text x="79.7" y="135.8">4</text>
<text x="83.6" y="134.4">IN5</text>
<text x="83.6" y="136.9">IN6</text>
<text x="97.5" y="134.4">ALERT</text>
<text x="107" y="133.3">12</text>
<text x="79.7" y="143.4">7</text>
<text x="79.7" y="138.3">5</text>
<text x="83.6" y="139.5">IN7</text>
<text x="100" y="142">SDA</text>
<text x="100.2" y="139.5">SCL</text>
<text x="107" y="143.4">13</text>
<text x="107" y="140.9">14</text>
<text x="107" y="138.3">15</text>
<text x="79.7" y="148.5">6</text>
<text x="83.6" y="144.5">VREF</text>
<text x="83.6" y="149.6">AGND</text>
<text x="100.3" y="144.5">AS1</text>
<text x="100.3" y="147.1">AS0</text>
<text x="107" y="146">11</text>
<text x="77.7" y="151">9*2</text>
<text x="83.6" y="152.2">DGND</text>
<text x="98.4" y="152.2">DCAP</text>
<text x="107" y="151">8</text>
</g>
<g font-size="1.8">
<text x="72.5" y="16.4">AVREF-0</text>
<text x="202" y="16.4">AVREF-1</text>
<text x="77.5" y="22.5">RN1</text>
<text x="207" y="22.5">RN3</text>
<text x="77.5" y="27.1">3264</text>
<text x="77.5" y="28.6">1/16W</text>
<text x="77.5" y="25.6">26-0001</text>
<text x="77.5" y="24">10kΩ 5%</text>
<text x="109.3" y="29.1">AVDD</text>
<text x="207" y="27.1">3264</text>
<text x="207" y="28.6">1/16W</text>
<text x="207" y="25.6">26-0001</text>
<text x="207" y="24">10kΩ 5%</text>
<text x="238.9" y="29.1">AVDD</text>
<text x="23.3" y="35.2">9A3&gt;</text>
<text x="29.6" y="35.2">IN</text>
<text x="77.5" y="30.1">200ppm/°C</text>
<text x="114.3" y="31.7">3.3V-6</text>
<text x="152.8" y="35.2">7A3&gt;</text>
<text x="159.1" y="35.2">IN</text>
<text x="207" y="30.1">200ppm/°C</text>
<text x="243.8" y="31.7">3.3V-6</text>
<text x="22.3" y="37.7">11C3&gt;</text>
<text x="22.4" y="40.3">11B2&gt;</text>
<text x="29.6" y="37.7">IN</text>
<text x="29.6" y="40.3">IN</text>
<text x="152.7" y="40.3">6C5&gt;</text>
<text x="152.8" y="37.7">4B3&gt;</text>
<text x="159.1" y="37.7">IN</text>
<text x="159.1" y="40.3">IN</text>
<text x="22.3" y="47.9">13B3&gt;</text>
<text x="23.2" y="45.4">8C3&gt;</text>
<text x="23.2" y="42.8">9D3&gt;</text>
<text x="29.6" y="42.8">IN</text>
<text x="29.6" y="47.9">IN</text>
<text x="29.6" y="45.4">IN</text>
<text x="128.6" y="42.8">IN</text>
<text x="132.6" y="42.8">&lt;4C2</text>
<text x="152.7" y="42.8">6C5&gt;</text>
<text x="152.7" y="45.4">6C5&gt;</text>
<text x="152.7" y="47.9">6D5&gt;</text>
<text x="159.1" y="45.4">IN</text>
<text x="159.1" y="42.8">IN</text>
<text x="159.1" y="47.9">IN</text>
<text x="258.2" y="42.8">IN</text>
<text x="262.1" y="42.8">&lt;4C2</text>
<text x="22.2" y="53">12D3&gt;</text>
<text x="22.3" y="50.4">10A3&gt;</text>
<text x="29.6" y="50.4">IN</text>
<text x="29.6" y="53">IN</text>
<text x="128.6" y="53">IN</text>
<text x="132.6" y="53">&lt;4C4</text>
<text x="152.7" y="50.4">6D5&gt;</text>
<text x="152.8" y="53">8B3&gt;</text>
<text x="159.1" y="50.4">IN</text>
<text x="159.1" y="53">IN</text>
<text x="258.2" y="53">IN</text>
<text x="262.1" y="53">&lt;4C4</text>
<text x="47.7" y="56.5">TP6</text>
<text x="128.7" y="55.5">BI</text>
<text x="132.6" y="55.5">&lt;4C4</text>
<text x="177.2" y="56.5">TP2</text>
<text x="258.2" y="55.5">BI</text>
<text x="262.1" y="55.5">&lt;4C4</text>
<text x="38.2" y="62.1">AVDD</text>
<text x="55.1" y="62.1">10µF 10%</text>
<text x="56.6" y="63.6">11-106A</text>
<text x="59.3" y="65.2">1608</text>
<text x="61" y="60.6">C2</text>
<text x="127.9" y="64.8">D</text>
<text x="167.8" y="62.1">AVDD</text>
<text x="184.6" y="62.1">10µF 10%</text>
<text x="186.1" y="63.6">11-106A</text>
<text x="188.8" y="65.2">1608</text>
<text x="189.5" y="60.6">C16</text>
<text x="257.4" y="64.8">D</text>
<text x="22.3" y="71.8">TP4</text>
<text x="24.3" y="67.2">AVREF-0</text>
<text x="59.6" y="66.7">6.3V</text>
<text x="59.8" y="68.2">X5R</text>
<text x="64.4" y="69.9">A</text>
<text x="69.5" y="69.9">A</text>
<text x="74.6" y="69.9">D</text>
<text x="114.6" y="71.3">11-105A</text>
<text x="114.6" y="69.7">1µF 10%</text>
<text x="114.6" y="68.2">C1</text>
<text x="151.8" y="71.8">TP1</text>
<text x="153.8" y="67.2">AVREF-1</text>
<text x="189.1" y="66.7">6.3V</text>
<text x="189.3" y="68.2">X5R</text>
<text x="194" y="69.9">A</text>
<text x="199" y="69.9">A</text>
<text x="204.1" y="69.9">D</text>
<text x="244.1" y="71.3">11-105A</text>
<text x="244.1" y="69.7">1µF 10%</text>
<text x="244.1" y="68.2">C15</text>
<text x="110.2" y="77.5">A</text>
<text x="114.6" y="72.8">1608</text>
<text x="114.6" y="74.3">6.3V</text>
<text x="114.6" y="75.8">X5R</text>
<text x="239.7" y="77.5">A</text>
<text x="244.1" y="72.8">1608</text>
<text x="244.1" y="74.3">6.3V</text>
<text x="244.1" y="75.8">X5R</text>
<text x="39" y="82.6">A</text>
<text x="168.6" y="82.6">A</text>
<text x="76.3" y="87.5">AVDD</text>
<text x="89" y="87.5">AVDD</text>
<text x="101.6" y="87.5">3.3V-6</text>
<text x="205.9" y="87.5">AVDD</text>
<text x="218.5" y="87.5">AVDD</text>
<text x="231.1" y="87.5">3.3V-6</text>
<text x="81.5" y="94.1">11-104A</text>
<text x="81.5" y="95.6">1608</text>
<text x="81.5" y="92.6">100nF 10%</text>
<text x="81.5" y="91.1">C6</text>
<text x="94.2" y="94.1">11-104A</text>
<text x="94.2" y="95.6">1608</text>
<text x="94.2" y="92.6">100nF 10%</text>
<text x="94.2" y="91.1">C7</text>
<text x="106.9" y="94.1">11-104A</text>
<text x="106.9" y="95.6">1608</text>
<text x="106.9" y="92.6">100nF 10%</text>
<text x="106.9" y="91.1">C29</text>
<text x="211.1" y="94.1">11-104A</text>
<text x="211.1" y="95.6">1608</text>
<text x="211.1" y="92.6">100nF 10%</text>
<text x="211.1" y="91.1">C18</text>
<text x="223.8" y="94.1">11-104A</text>
<text x="223.8" y="95.6">1608</text>
<text x="223.8" y="92.6">100nF 10%</text>
<text x="223.8" y="91.1">C22</text>
<text x="236.5" y="94.1">11-104A</text>
<text x="236.5" y="95.6">1608</text>
<text x="236.5" y="92.6">100nF 10%</text>
<text x="236.5" y="91.1">C33</text>
<text x="77.1" y="100.3">A</text>
<text x="81.5" y="97.2">50V</text>
<text x="81.5" y="98.7">X7R</text>
<text x="89.8" y="100.3">A</text>
<text x="94.2" y="97.2">50V</text>
<text x="94.2" y="98.7">X7R</text>
<text x="102.5" y="100.3">D</text>
<text x="106.9" y="97.2">50V</text>
<text x="106.9" y="98.7">X7R</text>
<text x="206.7" y="100.3">A</text>
<text x="211.1" y="97.2">50V</text>
<text x="211.1" y="98.7">X7R</text>
<text x="219.4" y="100.3">A</text>
<text x="223.8" y="97.2">50V</text>
<text x="223.8" y="98.7">X7R</text>
<text x="232" y="100.3">D</text>
<text x="236.5" y="97.2">50V</text>
<text x="236.5" y="98.7">X7R</text>
<text x="52.8" y="106.8">RN2</text>
<text x="149.8" y="102.8">3.3V-6</text>
<text x="157.1" y="106.3">FB1</text>
<text x="180.5" y="102.8">AVDD</text>
<text x="185.3" y="107.3">TP3</text>
<text x="22.3" y="108.9">11C1&gt;</text>
<text x="29.6" y="108.9">IN</text>
<text x="46.6" y="113.4">5kΩ 0.1%/1/8W</text>
<text x="144.4" y="110.9">1.5kΩ @ 100MHz/1608</text>
<text x="152.8" y="112.4">500mA/500mΩ</text>
<text x="155.4" y="113.9">36-152A</text>
<text x="170.4" y="112.9">4.7µF 10%</text>
<text x="170.4" y="111.4">C5</text>
<text x="185.7" y="112.9">100nF 10%</text>
<text x="185.7" y="111.4">C9</text>
<text x="41.6" y="115.6">A</text>
<text x="50.4" y="114.9">1616/±10ppm/°C</text>
<text x="51.3" y="116.5">26-0007</text>
<text x="109.3" y="115.5">AVDD</text>
<text x="114.3" y="118">3.3V-6</text>
<text x="170.4" y="114.4">16-475A</text>
<text x="170.4" y="116">Tant-B</text>
<text x="170.4" y="117.5">20V</text>
<text x="170.4" y="119">Max 900mΩ</text>
<text x="185.7" y="114.4">11-104A</text>
<text x="185.7" y="116">1608</text>
<text x="185.7" y="117.5">50V</text>
<text x="185.7" y="119">X7R</text>
<text x="23.2" y="121.6">7C3&gt;</text>
<text x="29.6" y="121.6">IN</text>
<text x="166" y="120.7">A</text>
<text x="181.3" y="120.7">A</text>
<text x="23.3" y="126.6">7B6&gt;</text>
<text x="29.6" y="126.6">IN</text>
<text x="128.6" y="129.2">IN</text>
<text x="132.6" y="129.2">&lt;4C2</text>
<text x="213.7" y="129.2">&lt;6A4</text>
<text x="219.5" y="129.2">Out</text>
<text x="240.1" y="131.7">10kΩ 5%/3960K 1%</text>
<text x="245.5" y="127.1">RT13</text>
<text x="23.2" y="136.8">8C5&gt;</text>
<text x="23.3" y="134.3">8B2&gt;</text>
<text x="29.6" y="134.3">IN</text>
<text x="29.6" y="136.8">IN</text>
<text x="244.3" y="134.8">26-0008</text>
<text x="245.5" y="137.3">RT15</text>
<text x="245.6" y="133.2">1608</text>
<text x="257.4" y="133.4">A</text>
<text x="23.2" y="139.3">8D2&gt;</text>
<text x="29.6" y="139.3">IN</text>
<text x="60.4" y="142.9">TP5</text>
<text x="128.6" y="139.3">IN</text>
<text x="128.7" y="141.9">BI</text>
<text x="132.6" y="139.3">&lt;4C4</text>
<text x="132.6" y="141.9">&lt;4C4</text>
<text x="213.7" y="139.3">&lt;6A4</text>
<text x="219.5" y="139.3">Out</text>
<text x="240.1" y="141.9">10kΩ 5%/3960K 1%</text>
<text x="245.6" y="143.4">1608</text>
<text x="257.4" y="143.5">A</text>
<text x="55.1" y="148.5">10µF 10%</text>
<text x="56.6" y="150">11-106A</text>
<text x="61" y="146.9">C4</text>
<text x="213.7" y="149.5">&lt;6A4</text>
<text x="219.5" y="149.5">Out</text>
<text x="244.3" y="144.9">26-0008</text>
<text x="245.5" y="147.5">RT14</text>
<text x="59.3" y="151.5">1608</text>
<text x="59.6" y="153">6.3V</text>
<text x="59.8" y="154.6">X5R</text>
<text x="114.6" y="154.6">C3</text>
<text x="240.1" y="152">10kΩ 5%/3960K 1%</text>
<text x="244.3" y="155.1">26-0008</text>
<text x="245.6" y="153.6">1608</text>
<text x="257.4" y="153.7">A</text>
<text x="64.4" y="156.2">A</text>
<text x="69.5" y="156.2">A</text>
<text x="74.6" y="156.2">D</text>
<text x="114.6" y="157.6">11-105A</text>
<text x="114.6" y="159.1">1608</text>
<text x="114.6" y="160.7">6.3V</text>
<text x="114.6" y="156.1">1µF 10%</text>
<text x="213.7" y="159.6">&lt;6A4</text>
<text x="219.5" y="159.6">Out</text>
<text x="245.5" y="157.6">RT16</text>
<text x="110.2" y="163.8">A</text>
<text x="114.6" y="162.2">X5R</text>
<text x="240.1" y="162.2">10kΩ 5%/3960K 1%</text>
<text x="244.3" y="165.2">26-0008</text>
<text x="245.5" y="167.8">RT11</text>
<text x="245.6" y="163.7">1608</text>
<text x="257.4" y="163.8">A</text>
<text x="81.4" y="173.9">AVDD</text>
<text x="94" y="173.9">3.3V-6</text>
<text x="213.7" y="169.8">&lt;6A4</text>
<text x="219.5" y="169.8">Out</text>
<text x="240.1" y="172.3">10kΩ 5%/3960K 1%</text>
<text x="245.6" y="173.9">1608</text>
<text x="257.4" y="174">A</text>
<text x="86.6" y="178.9">100nF 10%</text>
<text x="86.6" y="177.4">C8</text>
<text x="99.3" y="178.9">100nF 10%</text>
<text x="99.3" y="177.4">C28</text>
<text x="244.3" y="175.4">26-0008</text>
<text x="86.6" y="180.5">11-104A</text>
<text x="86.6" y="182">1608</text>
<text x="86.6" y="183.5">50V</text>
<text x="86.6" y="185">X7R</text>
<text x="99.3" y="180.5">11-104A</text>
<text x="99.3" y="182">1608</text>
<text x="99.3" y="183.5">50V</text>
<text x="99.3" y="185">X7R</text>
<text x="82.2" y="186.7">A</text>
<text x="94.9" y="186.7">D</text>
</g>
<g font-size="1.1">
<text x="76.7" y="19.2">0</text>
<text x="206.2" y="19.2">1</text>
<text x="117.3" y="34.5">6</text>
<text x="246.8" y="34.5">6</text>
<text x="28.4" y="70">0</text>
<text x="157.9" y="70">1</text>
<text x="104.6" y="90.3">6</text>
<text x="234.1" y="90.3">6</text>
<text x="152.8" y="105.6">6</text>
<text x="117.3" y="120.8">6</text>
<text x="97" y="176.7">6</text>
</g>
</svg>
